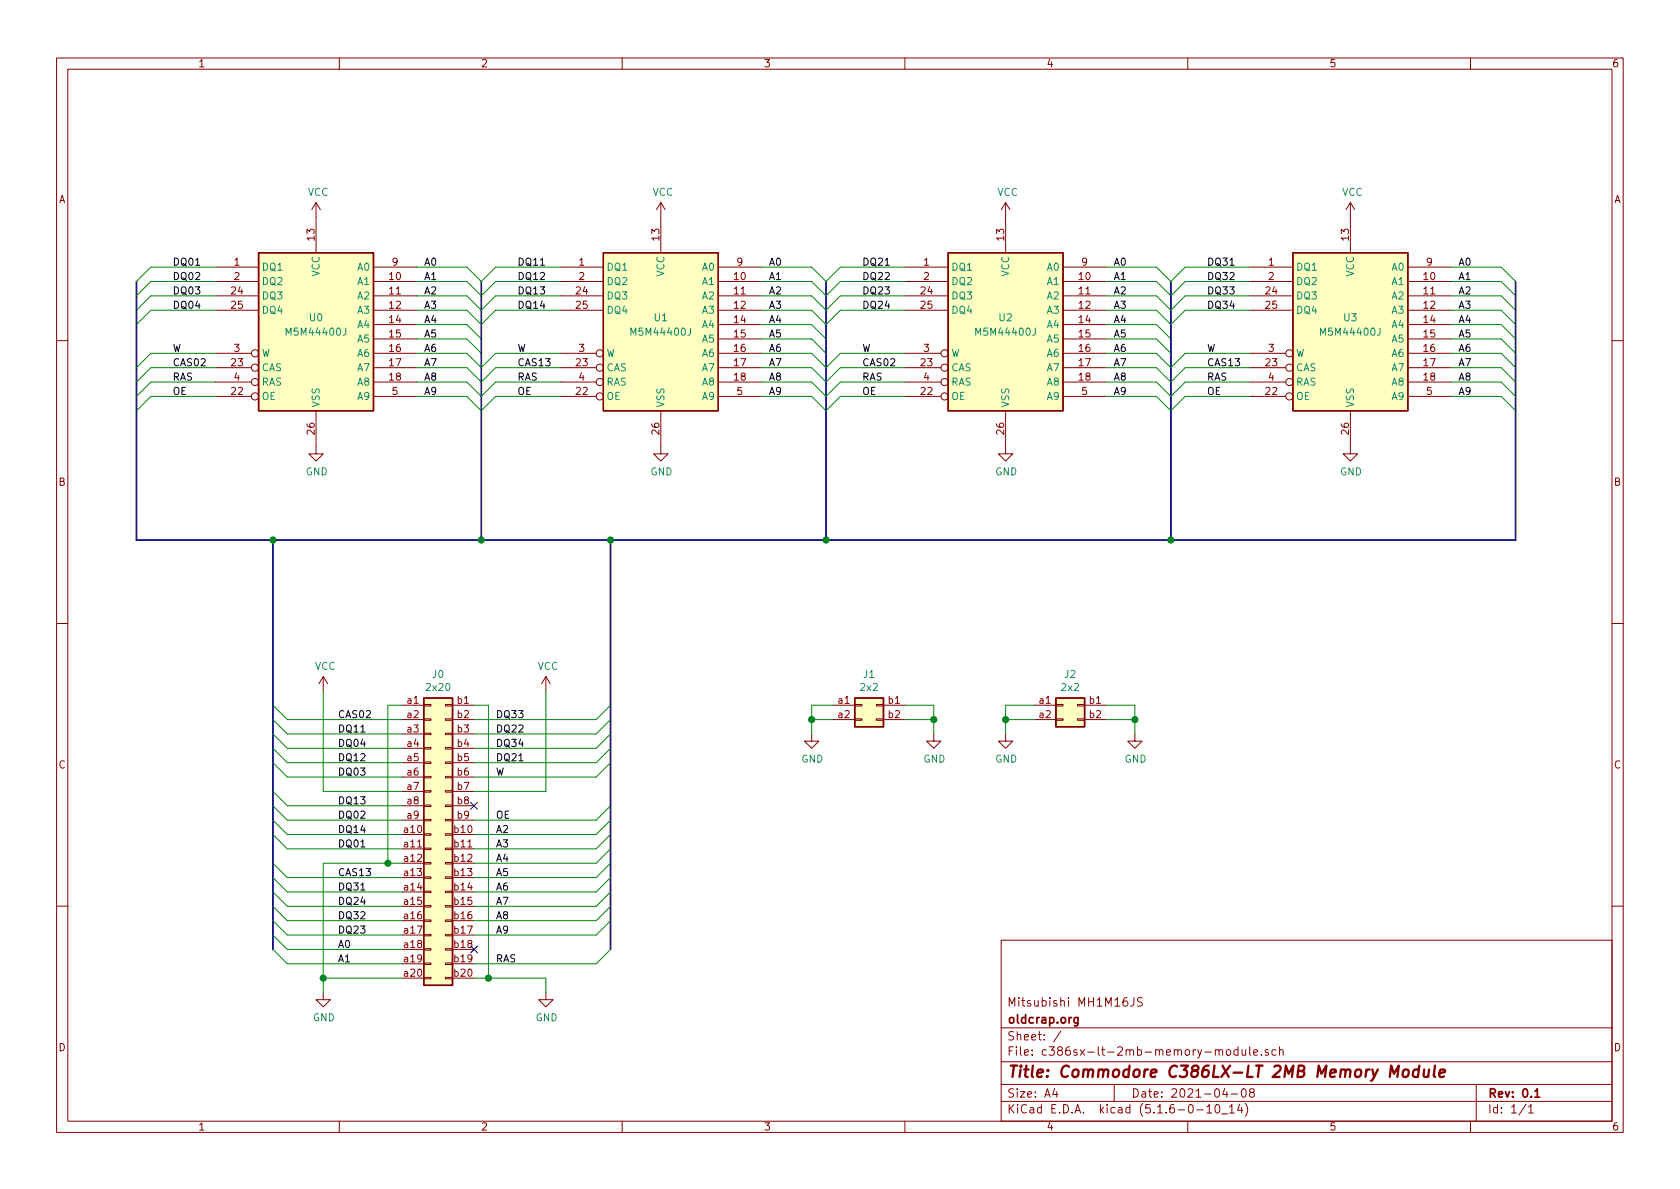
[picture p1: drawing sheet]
<svg xmlns="http://www.w3.org/2000/svg" width="297mm" height="210mm" viewBox="0 0 297 210" stroke-linecap="round" stroke-linejoin="round" font-family="sans-serif">
<g fill="none" stroke="#840000" stroke-width=".18">
<path d="M10 10.3h277v189.9h-277zM12 12.2h273v186.1h-273zM60 10.3v1.9M110 10.3v1.9M160 10.3v1.9M210 10.3v1.9M260 10.3v1.9M55.9 35.8v8.9M55.9 35.8l-.8 1.3M55.9 35.8l.7 1.3M116.8 35.8l-.7 1.3M116.8 35.8v8.9"/>
<path d="M116.8 35.8l.8 1.3M177.8 35.8v8.9M177.8 35.8l-.8 1.3M177.8 35.8l.8 1.3M238.8 35.8v8.9M238.8 35.8l-.8 1.3M238.8 35.8l.7 1.3M38.1 47.2h7.6M38.1 49.8h7.6M38.1 52.3h7.6M38.1 54.9h7.6M66 47.2h7.7"/>
<path d="M66 49.8h7.7M66 52.3h7.7M66 54.9h7.7M66 57.4h7.7M66 59.9h7.7M99.1 47.2h7.6M99.1 49.8h7.6M99.1 52.3h7.6M99.1 54.9h7.6M127 47.2h7.6M127 49.8h7.6M127 52.3h7.6"/>
<path d="M127 54.9h7.6M127 57.4h7.6M127 59.9h7.6M160 47.2h7.6M160 49.8h7.6M160 52.3h7.6M160 54.9h7.6M188 47.2h7.6M188 49.8h7.6M188 52.3h7.6M188 54.9h7.6M188 57.4h7.6"/>
<path d="M188 59.9h7.6M221 47.2h7.6M221 49.8h7.6M221 52.3h7.6M221 54.9h7.6M248.9 47.2h7.6M248.9 49.8h7.6M248.9 52.3h7.6M248.9 54.9h7.6M248.9 57.4h7.6M248.9 59.9h7.6M10 60.2h2"/>
<path d="M38.1 62.5h6.3M38.1 65h6.3M38.1 67.6h6.3M38.1 70.1h6.3M55.9 72.6v7.7h1.2l-1.2 1.2-1.3-1.2h1.3M66 62.5h7.7M66 65h7.7M66 67.6h7.7M66 70.1h7.7M99.1 62.5h6.3M99.1 65h6.3M99.1 67.6h6.3"/>
<path d="M99.1 70.1h6.3M116.8 72.6v7.7h1.3l-1.3 1.2-1.2-1.2h1.2M127 62.5h7.6M127 65h7.6M127 67.6h7.6M127 70.1h7.6M160 62.5h6.4M160 65h6.4M160 67.6h6.4M160 70.1h6.4M177.8 72.6v7.7h1.3l-1.3 1.2-1.3-1.2h1.3M188 62.5h7.6"/>
<path d="M188 65h7.6M188 67.6h7.6M188 70.1h7.6M221 62.5h6.3M221 65h6.3M221 67.6h6.3M221 70.1h6.3M238.8 72.6v7.7h1.2l-1.2 1.2-1.3-1.2h1.3M248.9 62.5h7.6M248.9 65h7.6M248.9 67.6h7.6M248.9 70.1h7.6"/>
<path d="M285 60.2h2M10 110.3h2M57.1 119.6l-.7 1.3M57.1 119.6v2.6M57.1 119.6l.8 1.3M96.5 119.6l-.7 1.3M96.5 119.6v2.6M96.5 119.6l.8 1.3M285 110.3h2M71.1 124.7h3.8M71.1 127.2h3.8M71.1 129.8h3.8"/>
<path d="M71.1 132.3h3.8M71.1 134.9h3.8M71.1 137.4h3.8M71.1 139.9h3.8M74.9 139.8h1.3v.3h-1.3zM74.9 137.3h1.3v.2h-1.3zM74.9 134.7h1.3v.3h-1.3zM74.9 132.2h1.3v.3h-1.3zM74.9 129.7h1.3v.2h-1.3zM74.9 127.1h1.3v.3h-1.3zM74.9 124.6h1.3v.2h-1.3zM78.7 139.8h1.3v.3h-1.3z"/>
<path d="M78.7 137.3h1.3v.2h-1.3zM78.7 134.7h1.3v.3h-1.3zM78.7 132.2h1.3v.3h-1.3zM78.7 129.7h1.3v.2h-1.3zM78.7 127.1h1.3v.3h-1.3zM78.7 124.6h1.3v.2h-1.3zM80 124.7h3.8M80 127.2h3.8M80 129.8h3.8M80 132.3h3.8M80 134.9h3.8M80 137.4h3.8"/>
<path d="M80 139.9h3.8M143.5 129.8v1.3h1.3l-1.3 1.2-1.3-1.2h1.3M147.3 124.7h3.8M147.3 127.2h3.8M151.1 127.1h1.3v.3h-1.3zM151.1 124.6h1.3v.2h-1.3zM154.9 127.1h1.3v.3h-1.3zM154.9 124.6h1.3v.2h-1.3zM156.2 124.7h3.8M156.2 127.2h3.8M165.1 129.8v1.3h1.3l-1.3 1.2-1.3-1.2h1.3M177.8 129.8v1.3h1.3l-1.3 1.2-1.3-1.2h1.3"/>
<path d="M182.9 124.7h3.8M182.9 127.2h3.8M186.7 127.1h1.3v.3h-1.3zM186.7 124.6h1.3v.2h-1.3zM190.5 127.1h1.3v.3h-1.3zM190.5 124.6h1.3v.2h-1.3zM191.8 124.7h3.8M191.8 127.2h3.8M200.7 129.8v1.3h1.2l-1.2 1.2-1.3-1.2h1.3M71.1 147.6h3.8M71.1 150.1h3.8M71.1 152.6h3.8"/>
<path d="M71.1 155.2h3.8M71.1 157.7h3.8M71.1 142.5h3.8M71.1 145h3.8M74.9 152.5h1.3v.3h-1.3zM74.9 155.1h1.3v.2h-1.3zM74.9 157.6h1.3v.3h-1.3zM74.9 150h1.3v.2h-1.3zM74.9 144.9h1.3v.3h-1.3zM74.9 142.4h1.3v.2h-1.3zM74.9 147.4h1.3v.3h-1.3zM78.7 152.5h1.3v.3h-1.3z"/>
<path d="M78.7 155.1h1.3v.2h-1.3zM78.7 157.6h1.3v.3h-1.3zM78.7 150h1.3v.2h-1.3zM78.7 144.9h1.3v.3h-1.3zM78.7 142.4h1.3v.2h-1.3zM78.7 147.4h1.3v.3h-1.3zM80 147.6h3.8M80 150.1h3.8M80 152.6h3.8M80 155.2h3.8M80 157.7h3.8M80 142.5h3.8"/>
<path d="M80 145h3.8M10 160.2h2M57.1 175.5v1.3h1.3l-1.3 1.2-1.2-1.2h1.2M71.1 160.3h3.8M71.1 162.8h3.8M71.1 165.3h3.8M71.1 167.9h3.8M71.1 170.4h3.8M71.1 173h3.8M74.9 160.1h1.3v.3h-1.3zM74.9 162.7h1.3v.2h-1.3zM74.9 165.2h1.3v.3h-1.3z"/>
<path d="M74.9 167.8h1.3v.2h-1.3zM74.9 170.3h1.3v.3h-1.3zM74.9 172.8h1.3v.3h-1.3zM78.7 160.1h1.3v.3h-1.3zM78.7 162.7h1.3v.2h-1.3zM78.7 165.2h1.3v.3h-1.3zM78.7 167.8h1.3v.2h-1.3zM78.7 170.3h1.3v.3h-1.3zM78.7 172.8h1.3v.3h-1.3zM80 160.3h3.8M80 162.8h3.8M80 165.3h3.8"/>
<path d="M80 167.9h3.8M80 170.4h3.8M80 173h3.8M96.5 175.5v1.3h1.3l-1.3 1.2-1.3-1.2h1.3M177 166.3h108v32h-108zM199.3 176.4a.59 .59 0 0 0-.7 .7v.5l.1 .2 .4 .1 .2-.1 .1-.5-.1-.2-.5-.1-.2 .3M200.5 176.4v1.1a.51 .51 0 0 1-.6 .4M202 176.5l-.6-.1-.3 .3 .1 .3 .7 .4v.4l-.2 .1-.6-.1M285 160.2h2M60 198.3v1.9M110 198.3v1.9M160 198.3v1.9"/>
<path d="M177 194.8h108M177 191.8h108M177 187.8h108M177 181.8h108M186.5 192.5l-.4 1h1M186.8 193v1M187.6 182.3l-1.3 2M197 191.8v3M210 198.3v1.9M211.6 196.3h1.2M213.4 195.8l.4-.5v1.5M213.4 196.8h.8"/>
<path d="M215 195.4l.3-.1a.94 .94 0 0 1 0 1.5 .8 .8 0 0 1-.6-.6 .8 .8 0 0 1 .3-.8zM215.5 185.8l.1-.1a.37 .37 0 0 1 .6 .1v.8M216 197h1.1M216.6 192.5l-.4 1h.9M216.9 185.7l.2-.1 .4 .1v.8l-.2 .1-.4-.1zM216.9 193v1M217.4 195.8l.4-.5v1.5M217.4 196.8h.8M217.7 193.5h1.1M218.9 185.7l-.4-.1-.3 .3v.6l.3 .1 .4-.1M218.9 185.1v1.5M219.2 195.2l-.4 1.1h.9"/>
<path d="M219.5 195.8v1M219.6 192.7l.4-.2a.94 .94 0 0 1 0 1.5 .82 .82 0 0 1-.4-1.3zM219.6 185.6l.1 .9 .3 .1 .2-.1M220.2 195.1a1.71 1.71 0 0 1 0 2.3M220.2 185.6v1M221 185.1v1.3l.2 .2M221.2 193.2l-.3-.3 .1-.2 .2-.2 .4 .1 .2 .2-.1 .2-.6 .2a.48 .48 0 0 0-.1 .7l.2 .1 .5-.1a.48 .48 0 0 0-.1-.7h-.1M221.7 186.1l.7-.1-.1-.3-.4-.1-.2 .2v.7h.6M223 186.5v.1M224.2 185.7l-.3-.1-.2 .2v.2l.5 .2v.3h-.5M225.6 185.7l-.4-.1-.3 .3v.6l.3 .1 .4-.1M226.2 185.7l.2-.1 .4 .1 .1 .9"/>
<path d="M226.2 185.1v1.5M260 198.3v1.9M261 191.8v6.5M269.8 195.2l-1.2 2M270.3 195.8l.4-.5v1.5M270.3 196.8h.8"/>
<circle cx="45.1" cy="62.5" r=".63"/>
<circle cx="45.1" cy="67.6" r=".63"/>
<circle cx="45.1" cy="65" r=".63"/>
<circle cx="45.1" cy="70.1" r=".63"/>
<circle cx="106" cy="67.6" r=".63"/>
<circle cx="106" cy="70.1" r=".63"/>
<circle cx="106" cy="65" r=".63"/>
<circle cx="106" cy="62.5" r=".63"/>
<circle cx="167" cy="70.1" r=".63"/>
<circle cx="167" cy="62.5" r=".63"/>
<circle cx="167" cy="67.6" r=".63"/>
<circle cx="167" cy="65" r=".63"/>
<circle cx="228" cy="70.1" r=".63"/>
<circle cx="228" cy="62.5" r=".63"/>
<circle cx="228" cy="67.6" r=".63"/>
<circle cx="228" cy="65" r=".63"/>
</g>
<path d="M190.6 179.9v1.2l-.3 .3h-.3M190.6 180l-.4-.1-.3 .3 .1 .6 .2 .1 .4-.1M271.4 193l.4-.5v1.5M271.4 194h.8" fill="none" stroke="#840000" stroke-width=".3"/>
<path d="M245.7 190.4l.3-2 .5 1.5 .8-1.5-.2 2M248.2 189.3a.53 .53 0 0 1 .5-.2 .53 .53 0 0 1 .4 .4l-.1 .6a.54 .54 0 0 1-.5 .4 .54 .54 0 0 1-.5-.4zM250.9 189.2a.68 .68 0 0 0-1 .3l-.1 .6 .1 .2 .2 .1 .6-.1M251 188.4l-.3 2M251.8 189.1v1.2a.56 .56 0 0 0 .7 0M252.7 189.1l-.2 1.3M253.7 188.4l-.2 1.8 .2 .2M254.5 189.8l1-.2-.1-.4-.5-.1-.3 .3-.1 .9 .2 .1 .6-.1" fill="none" stroke="#840000" stroke-width=".41"/>
<g fill="#ffffc2" stroke="#ffffc2" stroke-width=".18">
<path d="M45.7 44.7h20.3v27.9h-20.3z"/>
<path d="M167.6 44.7h20.4v27.9h-20.4z"/>
<path d="M228.6 44.7h20.3v27.9h-20.3z"/>
<path d="M74.9 123.4h5.1v50.8h-5.1z"/>
<path d="M106.7 44.7h20.3v27.9h-20.3z"/>
<path d="M151.1 123.4h5.1v5.1h-5.1z"/>
<path d="M186.7 123.4h5.1v5.1h-5.1z"/>
</g>
<path d="M45.7 44.7h20.3v27.9h-20.3zM106.7 44.7h20.3v27.9h-20.3zM167.6 44.7h20.4v27.9h-20.4zM228.6 44.7h20.3v27.9h-20.3zM74.9 123.4h5.1v50.8h-5.1zM151.1 123.4h5.1v5.1h-5.1zM186.7 123.4h5.1v5.1h-5.1z" fill="none" stroke="#840000" stroke-width=".25"/>
<path d="M24.1 49.8v45.7h243.9v-45.7M85.1 49.8v45.7M146 49.8v45.7M207 49.8v45.7M48.3 95.5v72.4M107.9 95.5v72.4" fill="none" stroke="#000084" stroke-width=".3"/>
<g fill="none" stroke="#008400" stroke-width=".18">
<path d="M38.1 54.9h-11.4l-2.6 2.5M38.1 52.3h-11.4l-2.6 2.6M38.1 49.8h-11.4l-2.6 2.5M38.1 47.2h-11.4l-2.6 2.6M73.7 59.9h8.8l2.6 2.6M73.7 57.4h8.8l2.6 2.5M73.7 54.9h8.8l2.6 2.5 2.5-2.5h11.5M73.7 52.3h8.8l2.6 2.6 2.5-2.6h11.5M73.7 49.8h8.8l2.6 2.5 2.5-2.5h11.5M73.7 47.2h8.8l2.6 2.6 2.5-2.6h11.5M134.6 59.9h8.9l2.5 2.6M134.6 57.4h8.9l2.5 2.5"/>
<path d="M134.6 54.9h8.9l2.5 2.5 2.6-2.5h11.4M134.6 52.3h8.9l2.5 2.6 2.6-2.6h11.4M134.6 49.8h8.9l2.5 2.5 2.6-2.5h11.4M134.6 47.2h8.9l2.5 2.6 2.6-2.6h11.4M195.6 59.9h8.9l2.5 2.6M195.6 57.4h8.9l2.5 2.5M195.6 54.9h8.9l2.5 2.5 2.5-2.5h11.5M195.6 52.3h8.9l2.5 2.6 2.5-2.6h11.5M195.6 49.8h8.9l2.5 2.5 2.5-2.5h11.5M195.6 47.2h8.9l2.5 2.6 2.5-2.6h11.5M256.5 59.9h8.9l2.6 2.6M256.5 57.4h8.9l2.6 2.5"/>
<path d="M256.5 54.9h8.9l2.6 2.5M256.5 52.3h8.9l2.6 2.6M256.5 49.8h8.9l2.6 2.5M256.5 47.2h8.9l2.6 2.6M38.1 62.5h-11.4l-2.6 2.5M38.1 70.1h-11.4l-2.6 2.5M38.1 67.6h-11.4l-2.6 2.5M38.1 65h-11.4l-2.6 2.6M73.7 62.5h8.8l2.6 2.5 2.5-2.5h11.5M73.7 70.1h8.8l2.6 2.5 2.5-2.5h11.5M73.7 67.6h8.8l2.6 2.5 2.5-2.5h11.5M73.7 65h8.8l2.6 2.6 2.5-2.6h11.5"/>
<path d="M134.6 62.5h8.9l2.5 2.5 2.6-2.5h11.4M134.6 70.1h8.9l2.5 2.5 2.6-2.5h11.4M134.6 67.6h8.9l2.5 2.5 2.6-2.5h11.4M134.6 65h8.9l2.5 2.6 2.6-2.6h11.4M195.6 62.5h8.9l2.5 2.5 2.5-2.5h11.5M195.6 70.1h8.9l2.5 2.5 2.5-2.5h11.5M195.6 67.6h8.9l2.5 2.5 2.5-2.5h11.5M195.6 65h8.9l2.5 2.6 2.5-2.6h11.5M256.5 62.5h8.9l2.6 2.5M256.5 70.1h8.9l2.6 2.5M256.5 67.6h8.9l2.6 2.5M256.5 65h8.9l2.6 2.6"/>
<path d="M48.3 124.7l2.5 2.5h20.3M48.3 127.2l2.5 2.6h20.3M48.3 129.8l2.5 2.5h20.3M48.3 132.3l2.5 2.6h20.3M48.3 134.9l2.5 2.5h20.3M48.3 139.9l2.5 2.6h20.3M57.1 122.2v17.7h14M71.1 124.7h-2.5v27.9M83.8 124.7h2.6v48.3M96.5 122.2v17.7h-12.7M107.9 124.7l-2.5 2.5h-21.6M107.9 127.2l-2.5 2.6h-21.6"/>
<path d="M107.9 129.8l-2.5 2.5h-21.6M107.9 132.3l-2.5 2.6h-21.6M107.9 134.9l-2.5 2.5h-21.6M143.5 127.2h3.8M147.3 124.7h-3.8v5.1M160 124.7h5.1v5.1M160 127.2h5.1M177.8 127.2h5.1M182.9 124.7h-5.1v5.1M195.6 124.7h5.1v5.1M195.6 127.2h5.1M48.3 152.6l2.5 2.6h20.3"/>
<path d="M48.3 142.5l2.5 2.5h20.3M48.3 145l2.5 2.6h20.3M48.3 147.6l2.5 2.5h20.3M48.3 155.2l2.5 2.5h20.3M48.3 157.7l2.5 2.6h20.3M71.1 152.6h-14v22.9M107.9 152.6l-2.5 2.6h-21.6M107.9 142.5l-2.5 2.5h-21.6M107.9 145l-2.5 2.6h-21.6M107.9 147.6l-2.5 2.5h-21.6M107.9 155.2l-2.5 2.5h-21.6M107.9 157.7l-2.5 2.6h-21.6"/>
<path d="M107.9 150.1l-2.5 2.5h-21.6M48.3 160.3l2.5 2.5h20.3M48.3 162.8l2.5 2.5h20.3M48.3 165.3l2.5 2.6h20.3M48.3 167.9l2.5 2.5h20.3M57.1 173h14M83.8 173h12.7v2.5M107.9 160.3l-2.5 2.5h-21.6M107.9 162.8l-2.5 2.5h-21.6M107.9 167.9l-2.5 2.5h-21.6"/>
</g>
<g fill="#008400" stroke="#008400" stroke-width=".25">
<circle cx="207" cy="95.5" r=".51"/>
<circle cx="165.1" cy="127.2" r=".51"/>
<circle cx="108" cy="95.5" r=".51"/>
<circle cx="48.3" cy="95.5" r=".51"/>
<circle cx="85.1" cy="95.5" r=".51"/>
<circle cx="86.4" cy="173" r=".51"/>
<circle cx="68.6" cy="152.6" r=".51"/>
<circle cx="57.2" cy="173" r=".51"/>
<circle cx="143.5" cy="127.2" r=".51"/>
<circle cx="200.7" cy="127.2" r=".51"/>
<circle cx="177.8" cy="127.2" r=".51"/>
<circle cx="146.1" cy="95.5" r=".51"/>
</g>
<path d="M83.2 141.9l1.2 1.2M84.4 141.9l-1.2 1.2M83.2 167.3l1.2 1.2M84.4 167.3l-1.2 1.2" fill="none" stroke="#000084" stroke-width=".18"/>
<text font-size="2.8" fill="#840000" x="178" y="190.5">Title: Commodore C386LX-LT 2MB Memory Module</text>
<g font-size="2.1" fill="#840000">
<text x="178" y="178">Mitsubishi MH1M16JS</text>
<text x="178" y="184">Sheet: /</text>
<text x="178" y="181">oldcrap.org</text>
<text x="178" y="186.7">File: c386sx-lt-2mb-memory-module.sch</text>
<text x="178" y="196.9">KiCad E.D.A. kicad (5.1.6-0-10_14)</text>
<text x="178" y="194.1">Size: A4</text>
<text x="200" y="194.1">Date: 2021-04-08</text>
<text x="263" y="194.1">Rev: 0.1</text>
<text x="263" y="196.9">Id: 1/1</text>
</g>
<g font-size="1.8" fill="#840000">
<text x="35" y="11.9">1</text>
<text x="85" y="11.9">2</text>
<text x="135" y="11.9">3</text>
<text x="185" y="11.9">4</text>
<text x="235" y="11.9">5</text>
<text x="285" y="11.9">6</text>
<text x="10.4" y="35.9">A</text>
<text x="285.4" y="35.9">A</text>
<text x="41.4" y="47">1</text>
<text x="55.6" y="42.5" transform="rotate(-90 55.6 42.5)">13</text>
<text x="69.4" y="47">9</text>
<text x="102.4" y="47">1</text>
<text x="116.6" y="42.5" transform="rotate(-90 116.6 42.5)">13</text>
<text x="130.3" y="47">9</text>
<text x="163.3" y="47">1</text>
<text x="177.5" y="42.5" transform="rotate(-90 177.5 42.5)">13</text>
<text x="191.3" y="47">9</text>
<text x="224.3" y="47">1</text>
<text x="238.5" y="42.5" transform="rotate(-90 238.5 42.5)">13</text>
<text x="252.2" y="47">9</text>
<text x="40.9" y="52.1">24</text>
<text x="41.4" y="49.5">2</text>
<text x="68.9" y="49.5">10</text>
<text x="68.9" y="52.1">11</text>
<text x="101.9" y="52.1">24</text>
<text x="102.4" y="49.5">2</text>
<text x="129.8" y="49.5">10</text>
<text x="129.8" y="52.1">11</text>
<text x="162.9" y="52.1">24</text>
<text x="163.3" y="49.5">2</text>
<text x="190.8" y="49.5">10</text>
<text x="190.8" y="52.1">11</text>
<text x="223.8" y="52.1">24</text>
<text x="224.3" y="49.5">2</text>
<text x="251.8" y="49.5">10</text>
<text x="251.8" y="52.1">11</text>
<text x="40.9" y="54.6">25</text>
<text x="68.9" y="54.6">12</text>
<text x="68.9" y="57.1">14</text>
<text x="68.9" y="59.7">15</text>
<text x="101.9" y="54.6">25</text>
<text x="129.8" y="54.6">12</text>
<text x="129.8" y="57.1">14</text>
<text x="129.8" y="59.7">15</text>
<text x="162.9" y="54.6">25</text>
<text x="190.8" y="54.6">12</text>
<text x="190.8" y="57.1">14</text>
<text x="190.8" y="59.7">15</text>
<text x="223.8" y="54.6">25</text>
<text x="251.8" y="54.6">12</text>
<text x="251.8" y="57.1">14</text>
<text x="251.8" y="59.7">15</text>
<text x="40.9" y="64.8">23</text>
<text x="41.4" y="62.2">3</text>
<text x="68.9" y="62.2">16</text>
<text x="68.9" y="64.8">17</text>
<text x="101.9" y="64.8">23</text>
<text x="102.4" y="62.2">3</text>
<text x="129.8" y="62.2">16</text>
<text x="129.8" y="64.8">17</text>
<text x="162.9" y="64.8">23</text>
<text x="163.3" y="62.2">3</text>
<text x="190.8" y="62.2">16</text>
<text x="190.8" y="64.8">17</text>
<text x="223.8" y="64.8">23</text>
<text x="224.3" y="62.2">3</text>
<text x="251.8" y="62.2">16</text>
<text x="251.8" y="64.8">17</text>
<text x="40.9" y="69.8">22</text>
<text x="41.4" y="67.3">4</text>
<text x="68.9" y="67.3">18</text>
<text x="69.4" y="69.8">5</text>
<text x="101.9" y="69.8">22</text>
<text x="102.4" y="67.3">4</text>
<text x="129.8" y="67.3">18</text>
<text x="130.3" y="69.8">5</text>
<text x="162.9" y="69.8">22</text>
<text x="163.3" y="67.3">4</text>
<text x="190.8" y="67.3">18</text>
<text x="191.3" y="69.8">5</text>
<text x="223.8" y="69.8">22</text>
<text x="224.3" y="67.3">4</text>
<text x="251.8" y="67.3">18</text>
<text x="252.2" y="69.8">5</text>
<text x="55.6" y="76.8" transform="rotate(-90 55.6 76.8)">26</text>
<text x="116.6" y="76.8" transform="rotate(-90 116.6 76.8)">26</text>
<text x="177.5" y="76.8" transform="rotate(-90 177.5 76.8)">26</text>
<text x="238.5" y="76.8" transform="rotate(-90 238.5 76.8)">26</text>
<text x="10.4" y="85.9">B</text>
<text x="285.4" y="85.9">B</text>
<text x="72.1" y="124.5">a1</text>
<text x="80.9" y="124.5">b1</text>
<text x="148.3" y="124.5">a1</text>
<text x="157.1" y="124.5">b1</text>
<text x="183.8" y="124.5">a1</text>
<text x="192.7" y="124.5">b1</text>
<text x="72.1" y="127">a2</text>
<text x="72.1" y="129.5">a3</text>
<text x="80.9" y="127">b2</text>
<text x="80.9" y="129.5">b3</text>
<text x="148.3" y="127">a2</text>
<text x="157.1" y="127">b2</text>
<text x="183.8" y="127">a2</text>
<text x="192.7" y="127">b2</text>
<text x="10.4" y="135.9">C</text>
<text x="72.1" y="132.1">a4</text>
<text x="72.1" y="134.6">a5</text>
<text x="72.1" y="137.2">a6</text>
<text x="80.9" y="132.1">b4</text>
<text x="80.9" y="134.6">b5</text>
<text x="80.9" y="137.2">b6</text>
<text x="285.4" y="135.9">C</text>
<text x="72.1" y="139.7">a7</text>
<text x="72.1" y="142.2">a8</text>
<text x="80.9" y="139.7">b7</text>
<text x="80.9" y="142.2">b8</text>
<text x="71.6" y="147.3">a10</text>
<text x="71.6" y="149.9">a11</text>
<text x="72.1" y="144.8">a9</text>
<text x="80.4" y="147.3">b10</text>
<text x="80.4" y="149.9">b11</text>
<text x="80.9" y="144.8">b9</text>
<text x="71.6" y="152.4">a12</text>
<text x="71.6" y="154.9">a13</text>
<text x="80.4" y="152.4">b12</text>
<text x="80.4" y="154.9">b13</text>
<text x="71.6" y="157.5">a14</text>
<text x="71.6" y="160">a15</text>
<text x="80.4" y="157.5">b14</text>
<text x="80.4" y="160">b15</text>
<text x="71.6" y="162.6">a16</text>
<text x="71.6" y="165.1">a17</text>
<text x="71.6" y="167.6">a18</text>
<text x="80.4" y="162.6">b16</text>
<text x="80.4" y="165.1">b17</text>
<text x="80.4" y="167.6">b18</text>
<text x="71.6" y="170.2">a19</text>
<text x="71.6" y="172.7">a20</text>
<text x="80.4" y="170.2">b19</text>
<text x="80.4" y="172.7">b20</text>
<text x="10.4" y="185.9">D</text>
<text x="285.4" y="185.9">D</text>
<text x="35" y="199.9">1</text>
<text x="85" y="199.9">2</text>
<text x="135" y="199.9">3</text>
<text x="185" y="199.9">4</text>
<text x="235" y="199.9">5</text>
<text x="285" y="199.9">6</text>
</g>
<g font-size="1.8" fill="#008484">
<text x="54.4" y="34.6">VCC</text>
<text x="115.4" y="34.6">VCC</text>
<text x="176.3" y="34.6">VCC</text>
<text x="237.3" y="34.6">VCC</text>
<text x="46.2" y="47.9">DQ1</text>
<text x="63.3" y="47.9">A0</text>
<text x="107.2" y="47.9">DQ1</text>
<text x="124.2" y="47.9">A0</text>
<text x="168.1" y="47.9">DQ1</text>
<text x="185.2" y="47.9">A0</text>
<text x="229.1" y="47.9">DQ1</text>
<text x="246.2" y="47.9">A0</text>
<text x="46.2" y="50.4">DQ2</text>
<text x="46.2" y="53">DQ3</text>
<text x="56.5" y="48.9" transform="rotate(-90 56.5 48.9)">VCC</text>
<text x="63.3" y="50.4">A1</text>
<text x="63.3" y="53">A2</text>
<text x="107.2" y="50.4">DQ2</text>
<text x="107.2" y="53">DQ3</text>
<text x="117.5" y="48.9" transform="rotate(-90 117.5 48.9)">VCC</text>
<text x="124.2" y="50.4">A1</text>
<text x="124.2" y="53">A2</text>
<text x="168.1" y="50.4">DQ2</text>
<text x="168.1" y="53">DQ3</text>
<text x="178.4" y="48.9" transform="rotate(-90 178.4 48.9)">VCC</text>
<text x="185.2" y="50.4">A1</text>
<text x="185.2" y="53">A2</text>
<text x="229.1" y="50.4">DQ2</text>
<text x="229.1" y="53">DQ3</text>
<text x="239.4" y="48.9" transform="rotate(-90 239.4 48.9)">VCC</text>
<text x="246.2" y="50.4">A1</text>
<text x="246.2" y="53">A2</text>
<text x="46.2" y="55.5">DQ4</text>
<text x="51" y="59.4">M5M44400J</text>
<text x="54.8" y="56.8">U0</text>
<text x="63.3" y="55.5">A3</text>
<text x="63.3" y="58">A4</text>
<text x="107.2" y="55.5">DQ4</text>
<text x="111.9" y="59.4">M5M44400J</text>
<text x="115.7" y="56.8">U1</text>
<text x="124.2" y="55.5">A3</text>
<text x="124.2" y="58">A4</text>
<text x="168.1" y="55.5">DQ4</text>
<text x="172.9" y="59.4">M5M44400J</text>
<text x="176.7" y="56.8">U2</text>
<text x="185.2" y="55.5">A3</text>
<text x="185.2" y="58">A4</text>
<text x="229.1" y="55.5">DQ4</text>
<text x="233.9" y="59.4">M5M44400J</text>
<text x="237.6" y="56.8">U3</text>
<text x="246.2" y="55.5">A3</text>
<text x="246.2" y="58">A4</text>
<text x="46.2" y="65.7">CAS</text>
<text x="46.2" y="63.1">W</text>
<text x="63.3" y="60.6">A5</text>
<text x="63.3" y="63.1">A6</text>
<text x="63.3" y="65.7">A7</text>
<text x="107.2" y="65.7">CAS</text>
<text x="107.2" y="63.1">W</text>
<text x="124.2" y="60.6">A5</text>
<text x="124.2" y="63.1">A6</text>
<text x="124.2" y="65.7">A7</text>
<text x="168.1" y="65.7">CAS</text>
<text x="168.1" y="63.1">W</text>
<text x="185.2" y="60.6">A5</text>
<text x="185.2" y="63.1">A6</text>
<text x="185.2" y="65.7">A7</text>
<text x="229.1" y="65.7">CAS</text>
<text x="229.1" y="63.1">W</text>
<text x="246.2" y="60.6">A5</text>
<text x="246.2" y="63.1">A6</text>
<text x="246.2" y="65.7">A7</text>
<text x="46.2" y="70.7">OE</text>
<text x="46.2" y="68.2">RAS</text>
<text x="63.3" y="68.2">A8</text>
<text x="63.3" y="70.7">A9</text>
<text x="107.2" y="70.7">OE</text>
<text x="107.2" y="68.2">RAS</text>
<text x="124.2" y="68.2">A8</text>
<text x="124.2" y="70.7">A9</text>
<text x="168.1" y="70.7">OE</text>
<text x="168.1" y="68.2">RAS</text>
<text x="185.2" y="68.2">A8</text>
<text x="185.2" y="70.7">A9</text>
<text x="229.1" y="70.7">OE</text>
<text x="229.1" y="68.2">RAS</text>
<text x="246.2" y="68.2">A8</text>
<text x="246.2" y="70.7">A9</text>
<text x="56.5" y="72.1" transform="rotate(-90 56.5 72.1)">VSS</text>
<text x="117.5" y="72.1" transform="rotate(-90 117.5 72.1)">VSS</text>
<text x="178.4" y="72.1" transform="rotate(-90 178.4 72.1)">VSS</text>
<text x="239.4" y="72.1" transform="rotate(-90 239.4 72.1)">VSS</text>
<text x="54.1" y="84.1">GND</text>
<text x="115" y="84.1">GND</text>
<text x="176" y="84.1">GND</text>
<text x="236.9" y="84.1">GND</text>
<text x="55.7" y="118.5">VCC</text>
<text x="76.5" y="119.9">J0</text>
<text x="95" y="118.5">VCC</text>
<text x="152.7" y="119.9">J1</text>
<text x="188.3" y="119.9">J2</text>
<text x="75.5" y="122.2">2x20</text>
<text x="152.2" y="122.2">2x2</text>
<text x="187.8" y="122.2">2x2</text>
<text x="141.7" y="134.9">GND</text>
<text x="163.3" y="134.9">GND</text>
<text x="176" y="134.9">GND</text>
<text x="198.8" y="134.9">GND</text>
<text x="55.3" y="180.6">GND</text>
<text x="94.7" y="180.6">GND</text>
</g>
<g font-size="1.8">
<text x="30.5" y="47">DQ01</text>
<text x="74.9" y="47">A0</text>
<text x="91.4" y="47">DQ11</text>
<text x="135.9" y="47">A0</text>
<text x="152.4" y="47">DQ21</text>
<text x="196.8" y="47">A0</text>
<text x="213.4" y="47">DQ31</text>
<text x="257.8" y="47">A0</text>
<text x="30.5" y="49.5">DQ02</text>
<text x="30.5" y="52.1">DQ03</text>
<text x="74.9" y="52.1">A2</text>
<text x="74.9" y="49.5">A1</text>
<text x="91.4" y="52.1">DQ13</text>
<text x="91.4" y="49.5">DQ12</text>
<text x="135.9" y="52.1">A2</text>
<text x="135.9" y="49.5">A1</text>
<text x="152.4" y="52.1">DQ23</text>
<text x="152.4" y="49.5">DQ22</text>
<text x="196.8" y="49.5">A1</text>
<text x="196.8" y="52.1">A2</text>
<text x="213.4" y="49.5">DQ32</text>
<text x="213.4" y="52.1">DQ33</text>
<text x="257.8" y="49.5">A1</text>
<text x="257.8" y="52.1">A2</text>
<text x="30.5" y="54.6">DQ04</text>
<text x="74.9" y="59.7">A5</text>
<text x="74.9" y="57.1">A4</text>
<text x="74.9" y="54.6">A3</text>
<text x="91.4" y="54.6">DQ14</text>
<text x="135.9" y="59.7">A5</text>
<text x="135.9" y="57.1">A4</text>
<text x="135.9" y="54.6">A3</text>
<text x="152.4" y="54.6">DQ24</text>
<text x="196.8" y="54.6">A3</text>
<text x="196.8" y="57.1">A4</text>
<text x="196.8" y="59.7">A5</text>
<text x="213.4" y="54.6">DQ34</text>
<text x="257.8" y="54.6">A3</text>
<text x="257.8" y="57.1">A4</text>
<text x="257.8" y="59.7">A5</text>
<text x="30.5" y="64.8">CAS02</text>
<text x="30.5" y="62.2">W</text>
<text x="74.9" y="64.8">A7</text>
<text x="74.9" y="62.2">A6</text>
<text x="91.4" y="64.8">CAS13</text>
<text x="91.4" y="62.2">W</text>
<text x="135.9" y="64.8">A7</text>
<text x="135.9" y="62.2">A6</text>
<text x="152.4" y="64.8">CAS02</text>
<text x="152.4" y="62.2">W</text>
<text x="196.8" y="62.2">A6</text>
<text x="196.8" y="64.8">A7</text>
<text x="213.4" y="64.8">CAS13</text>
<text x="213.4" y="62.2">W</text>
<text x="257.8" y="62.2">A6</text>
<text x="257.8" y="64.8">A7</text>
<text x="30.5" y="67.3">RAS</text>
<text x="30.5" y="69.8">OE</text>
<text x="74.9" y="69.8">A9</text>
<text x="74.9" y="67.3">A8</text>
<text x="91.4" y="69.8">OE</text>
<text x="91.4" y="67.3">RAS</text>
<text x="135.9" y="69.8">A9</text>
<text x="135.9" y="67.3">A8</text>
<text x="152.4" y="69.8">OE</text>
<text x="152.4" y="67.3">RAS</text>
<text x="196.8" y="67.3">A8</text>
<text x="196.8" y="69.8">A9</text>
<text x="213.4" y="67.3">RAS</text>
<text x="213.4" y="69.8">OE</text>
<text x="257.8" y="67.3">A8</text>
<text x="257.8" y="69.8">A9</text>
<text x="59.7" y="127">CAS02</text>
<text x="59.7" y="129.5">DQ11</text>
<text x="87.6" y="127">DQ33</text>
<text x="87.6" y="129.5">DQ22</text>
<text x="59.7" y="137.2">DQ03</text>
<text x="59.7" y="132.1">DQ04</text>
<text x="59.7" y="134.6">DQ12</text>
<text x="87.6" y="137.2">W</text>
<text x="87.6" y="132.1">DQ34</text>
<text x="87.6" y="134.6">DQ21</text>
<text x="59.7" y="142.2">DQ13</text>
<text x="59.7" y="147.3">DQ14</text>
<text x="59.7" y="144.8">DQ02</text>
<text x="59.7" y="149.9">DQ01</text>
<text x="87.6" y="144.8">OE</text>
<text x="87.6" y="147.3">A2</text>
<text x="87.6" y="149.9">A3</text>
<text x="59.7" y="154.9">CAS13</text>
<text x="87.6" y="152.4">A4</text>
<text x="87.6" y="154.9">A5</text>
<text x="59.7" y="160">DQ24</text>
<text x="59.7" y="157.5">DQ31</text>
<text x="87.6" y="157.5">A6</text>
<text x="87.6" y="160">A7</text>
<text x="59.7" y="167.6">A0</text>
<text x="59.7" y="165.1">DQ23</text>
<text x="59.7" y="162.6">DQ32</text>
<text x="87.6" y="165.1">A9</text>
<text x="87.6" y="162.6">A8</text>
<text x="59.7" y="170.2">A1</text>
<text x="87.6" y="170.2">RAS</text>
</g>
</svg>
